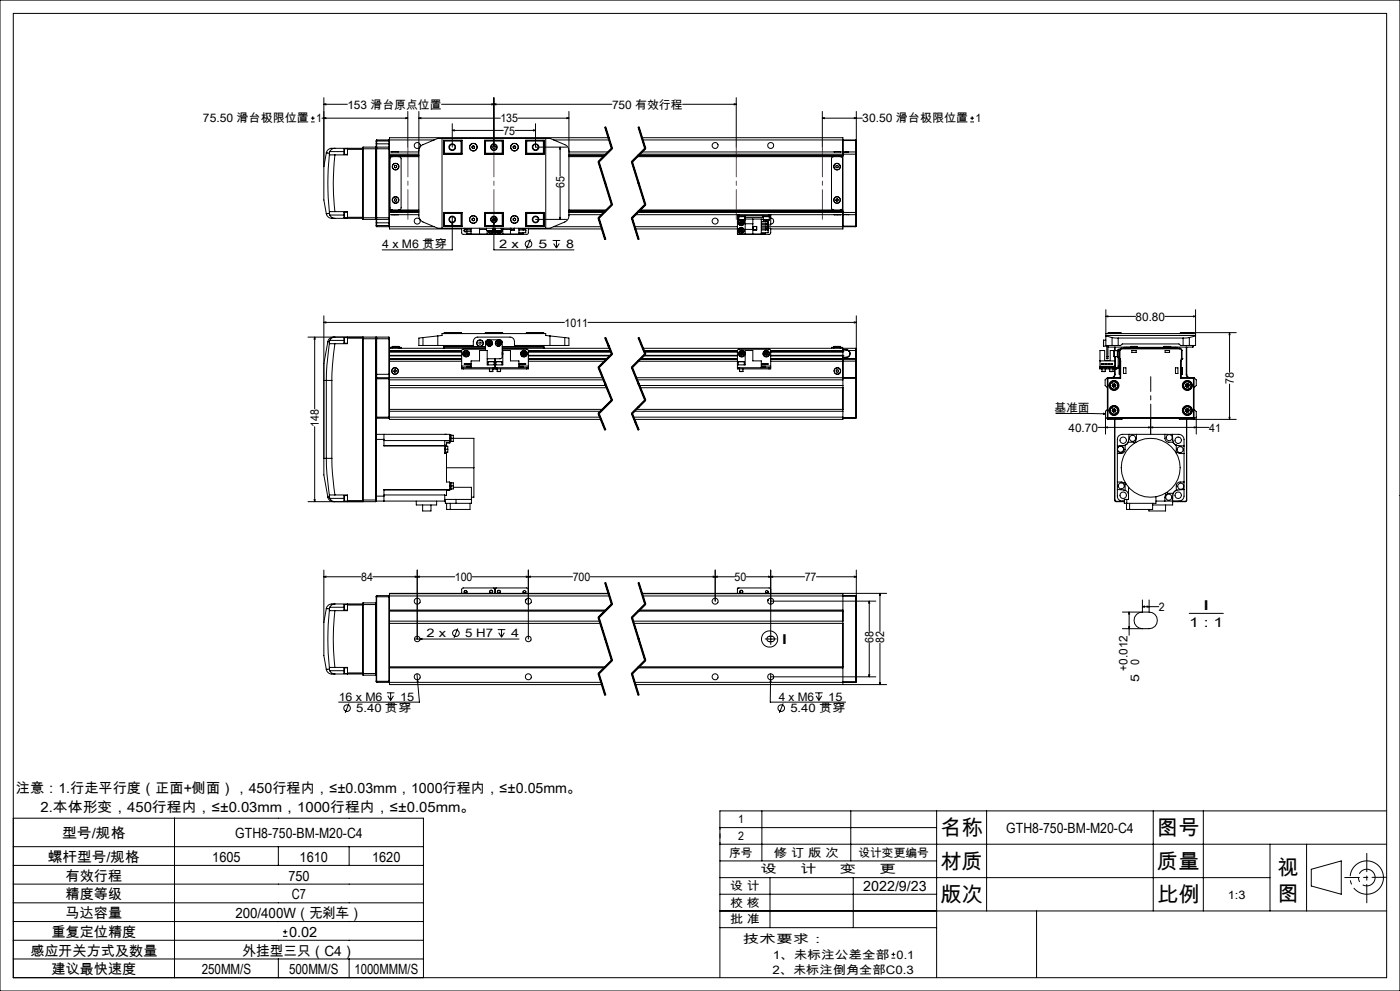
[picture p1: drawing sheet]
<svg xmlns="http://www.w3.org/2000/svg" width="420mm" height="297mm" viewBox="0 0 420 297" stroke-linecap="round" stroke-linejoin="round" font-family="sans-serif">
<g fill="none" stroke="#000" stroke-width=".3">
<path d="M0 0h420v297h-420zM4 4h412v289h-412zM93.3 36.5h1.1M93.3 35.4h1.1M93.8 34.9v1.1M96.6 35.4h25.7M97.2 35.4l.6-.1v.3zM97.2 31.3l.6-.2v.3zM97.2 29.3v20.6M97.2 31.3h7M121.7 35.3l.6 .1-.6 .2zM122.3 33.4v10.7"/>
<path d="M125.7 35.4l.6-.1v.3zM125.7 33.4v31.6l.3 .8 .9 .7 4.4 1.9h33.7l5.1-2.3 .4-.7 .2-.7v-31.3M125.7 35.4h24.4M132.5 31.3h51.1M135.7 39.1l.6-.2v.3zM135.7 37.1v7M135.7 39.1h15.3M147.6 31.1l.6 .2-.6 .1zM148.2 31.3l.6-.2v.3zM148.2 29.3v14.8M154.5 39.1h6.2M155.4 35.4h15.3"/>
<path d="M160.1 38.9l.6 .2-.6 .1zM160.7 37.1v7h9.3M170.1 35.3l.6 .1-.6 .2zM181.4 38.1l2 6.5M181.6 38.1l2 6.4-4 4 4 12.8-4 4 2 6.5M181.7 38l1 3.2M191.4 38.1l2 6.5M191.6 38.1l2 6.4-4 4 4 12.8-4 4 2 6.5M191.7 38l2 6.4M204.8 31.3h16.1M220.3 31.1l.6 .2-.6 .1zM220.9 29.3v14.8"/>
<path d="M246.7 35.4l.6-.1v.3zM246.7 35.4h12M246.7 33.4v10.7M256.3 35.3l.6 .1-.6 .2zM256.9 33.4v12.3M291.1 36.5h1.1M291.1 35.4h1.1M291.6 34.9v1.1M97.2 49.9v10l.7 4.2M97.9 45.8h.1M97.9 45.8l.9 .1M97.9 45.8l-.7 4.1"/>
<path d="M98.8 46.4a80.7 80.7 0 0 0 0 17.1M98.8 46.4h1.7M98.8 45.9v.5M98.9 45.4l-.1 .5M98.9 45.4h4.3M100.5 44.4h-.3a1.84 1.84 0 0 0-2.3 1.4M100.5 46.4a73.4 73.4 0 0 0 0 17M100.5 44.4a1.66 1.66 0 0 0-1.6 1M100.5 44.4h8.3M103.2 45.4l.1 .9M103.3 44.6l-.1 .8M103.3 44.6v1.7"/>
<path d="M103.3 44.6h.9M103.3 46.3h.9M104.2 44.4v.4M104.2 44.8v1.6h-3.7M104.2 44.8h4.6M108.8 44.8v20.3M108.8 44.6h8M108.9 44.1l-.1 .7M108.9 44.1v21.7M108.9 44.1h3.8M112.7 44.1v21.7M112.7 44.1l.2 .1"/>
<path d="M112.9 44.2v21.5M112.9 43.1v1.1M112.9 42.3h3.9M112.9 43.1h3.9M113 44.1v21.7M113 41.9v2.2M113 44.1h3.7M113 41.9l-.1 1.2M113 41.9h3.7M113 44.1l-.1 .2M116.7 44.1v21.7M116.7 41.9v2.2"/>
<path d="M116.7 44.1l.1 .2M116.7 41.9l.1 .2M116.8 44.3v.3M116.8 44.6v20.7M116.8 47h8.9M116.8 46.6h8.9M116.8 45.5h8.9M116.8 41.9h13.4M116.8 46.2h8.9M117.5 45.5h.1M117.5 45.5h2M117.7 47l-.5 .1-.2 .4v14.9l.2 .4 .5 .1"/>
<path d="M118.4 49.7l.3-.1 .3 .2v.4l-.4 .1-.3-.2zM118.4 59.7l.3-.2 .3 .3v.4l-.4 .1-.3-.3zM119.5 45.5h.1M119.7 47l.5 .1 .1 .4v14.9l-.1 .4-.5 .1M125.7 45.2l.3-1.1 .5-.6 4.8-2h33.7l4.8 2 .7 .9 .2 .8M132.6 41.5v26.9M133.1 45.5h.1M133.1 42h5.5v4.2h-5.5zM133.2 42.3v3.9M133.2 42.3h5.1M133.3 42.1v4M133.3 42.1h5.3"/>
<path d="M133.3 42.1l-.1 .2M133.3 46.1h5.3M138.3 42.3l.2-.2v4l-.2-.2M138.3 45.9h-5.1l.1 .2M138.3 42.3v3.6M141.7 44.3l.3 .2M141.7 43.9v.4M142 43.7l.3 .2M142 43.7l-.3 .2M142.3 44.3l-.3 .2M142.3 43.9v.4M145.4 42h5.6v4.2h-5.6z"/>
<path d="M145.4 42.1h5.6M145.4 46.1h5.6M145.7 42.3v3.6M145.7 42.3l-.2-.2v4l.2-.2M145.7 42.3h5M145.7 45.9h5M150.7 42.3l.1-.2v4l-.1-.2M150.7 42.3v3.6M154 44.3l.3 .2M154 43.9v.4M154.3 43.7l.4 .2M154.3 43.7l-.3 .2"/>
<path d="M154.7 44.3l-.4 .2M154.7 43.9v.4M157.7 42h5.6v4.2h-5.6zM157.7 42.1h5.3M157.7 46.1h5.3M158 42.3v3.6M158 42.3l-.2-.2v4l.2-.2M158 42.3h5.2M158 45.9h5.2l-.2 .2M163 42.1v4M163 42.1l.2 .2M163.2 42.3v3.9"/>
<path d="M163.2 45.5h.1M163.7 41.5v26.9M166.1 41.9h16.6M168 44.1l.2 .6h-.3zM168 44.1v8.7M168 56.3v9.5M170.7 47h10.5M170.7 46.6h10.7M170.7 45.5h11.8M170.7 46.2h11.2M170.7 46.6h10.8M179.4 48.6l4 12.8"/>
<path d="M179.7 48.4l4 12.9M182.6 41.3h-65.8v3M182.7 41.2l1 3.2zM183.4 44.4l-4 4M183.7 44.6l-4 4M189.4 48.6l4 12.8M189.7 48.4l4 12.9M191.1 47h61.8M191.5 46.6h61.4M191.9 46.2h64.8M192.5 41.3h60.4v4.9M192.5 45.5h61.4"/>
<path d="M192.8 41.9h63.9M193.4 44.4l-4 4M193.7 44.6l-4 4M250.1 47l-.5 .1-.2 .4v14.9l.2 .4 .5 .1M250.2 45.5h2M250.8 49.7l.3-.1 .4 .2-.1 .4-.3 .1-.3-.2zM250.9 59.7l.3-.1 .3 .3-.1 .4h-.4l-.3-.3zM252.1 47l.5 .1 .2 .4v14.9l-.2 .4-.5 .1M252.9 46.2v17.5M252.9 42.1h3.8M253.9 45.6h-1v.6M253.9 45.5h.7"/>
<path d="M253.9 45.5v.1M254.6 45.5l-.7 .1M254.6 45.5h2.1M256.7 46.2h.2M256.7 45.5v.7M256.7 45.5l.2 .2M256.7 41.9l.2 .2h-.2M256.7 41.9v.2M256.7 42.1v3.4M256.7 46.2v17.5M256.9 45.7v.5M256.9 46.2v17.5"/>
<path d="M97.9 64.1a2.16 2.16 0 0 0 2.6 1.3M97.9 64.1h.1M98.8 63.5v.5M98.8 64l.1 .4M98.8 64l-.9 .1M98.9 64.4l.1 .1a1.71 1.71 0 0 0 1.5 .9M98.9 64.4h4.3M100.5 63.4l-1.7 .1M100.5 63.4h3.7v1.7M100.5 65.4h8.3M103.2 64.4l.1 .9M103.3 63.6l-.1 .8"/>
<path d="M103.3 63.6v1.7M103.3 63.6h.9M103.3 65.3h.9M104.2 65.1v.3M104.2 65.1h4.6M108.8 65.1v.3M108.8 65.4l.1 .4M108.8 65.3h8M108.9 65.8h3.8M112.9 65.7v1.1M112.9 66.8l.1 1.1M112.9 65.7l-.2 .1"/>
<path d="M112.9 67.5h3.9M112.9 65.6l.1 .2M112.9 66.8h3.9M113 65.8v2.1M113 65.8h3.7M113 67.9h3.7M116.7 65.8v2.1M116.8 65.3v.3M116.8 65.6v3h21.7M116.8 62.9h8.9M116.8 63.2h8.9M116.8 64.3h8.9"/>
<path d="M116.8 67.9h13.4M116.8 63.7h8.9M116.8 63.3h8.9M116.8 65.6l-.1 .2M116.8 67.8l-.1 .1M117.5 64.3h.1M117.5 64.4h2M119.5 64.4h.1M133.1 64.3h.1M133.1 63.7h5.5v4.2h-5.5zM133.2 63.7v3.9M133.2 67.6h5.1"/>
<path d="M133.2 67.6l.1 .2M133.3 63.8v4M133.3 67.8h5.3M133.3 63.8l-.1 .1h5.1M133.3 63.8h5.3M135.7 66.6l.1 .6h-.3zM135.7 64.9v10h-21M138.3 63.9l.2-.1v4l-.2-.2M138.3 63.9v3.7M138.5 68.4v1.4l.4 .4h19.2l.4-.4v-1.4M139.3 68.9a.41 .41 0 0 1 .4-.3 .41 .41 0 0 1 .4 .3M139.3 68.4v.2h2"/>
<path d="M139.3 68.9v.5h2M139.3 68.9h2M139.3 69v.2M139.5 69.4h.4M140.1 68.6v.3M140.1 69.4v.7h1.2M141.3 68.4v1.8M141.7 66l.3 .1M141.7 65.6v.4M142 65.4l.3 .2M142 65.4l-.3 .2M142.3 66l-.3 .1"/>
<path d="M142.3 65.6v.4M143.9 68.4v1.8M143.9 68.8h2M145.4 63.7h5.6v4.2h-5.6zM145.4 67.8h5.6M145.4 63.8h5.6M145.7 63.9v3.7M145.7 67.8v.1M145.7 63.9l-.2-.1v4l.2-.2M145.7 63.9h5M145.7 67.6h5M145.9 69.1h.1"/>
<path d="M145.9 69.1h1.8M145.9 68.4v.7M146.2 69.1v1.1M146.3 67.8v.1M146.9 69.1l.1 .3M147 69.4l.5 .2M147.3 69.1l-.3 .3M147.4 69.1l.1 .5M147.5 69.1l.3 .1M147.7 69.1h-1.7M147.7 68.4v.7M147.7 68.9l.1 .3"/>
<path d="M147.8 65.9h.2zM147.8 69.2l-.3 .4M147.9 68.4a.88 .88 0 0 1-.2 1.5 .88 .88 0 0 1-1.3-.8 .9 .9 0 0 0 1.3 .8 .9 .9 0 0 0 .3-1.5M148 66.1l-.2-.1 .2 .2M148.1 65.9h-.1M148.1 65.6h.5M148.1 65.4v.5M148.2 66.6l.1 .6h-.3zM148.2 64.9v10h24M148.2 70.2h-.2M148.5 65.5v.5M148.5 68.4v1.8"/>
<path d="M148.6 69.1h1.8M148.6 68.4v.7M148.8 70.2h.2M148.8 69.1l.1 .5M149.2 69.1l.1 .3M149.3 69.4l.4 .2M149.6 69.1l-.3 .3M149.7 69.1v.5M149.8 69.1l.3 .2M150 67.8v.1M150.1 69.1v.2M150.1 69.3l-.4 .3"/>
<path d="M150.4 69.1h.1M150.4 68.5a.9 .9 0 0 1-.2 1.3 .9 .9 0 0 1-1.3-.2M150.4 68.6a.86 .86 0 0 1-.2 1.2 .86 .86 0 0 1-1.2-.2M150.4 68.4v.7M150.7 63.9l.1-.1v4.1M150.7 63.9v3.7M150.7 67.8v.1M150.7 67.6l.1 .2M150.8 68.4v1.8M150.8 68.8h2.3M153.1 68.4v1.8M153.2 68.4v.5h1.1v-.5"/>
<path d="M153.3 68.4v.5M154 66l.3 .1M154 65.6v.4M154.3 65.4l.4 .2M154.3 65.4l-.3 .2M154.7 66l-.4 .1M154.7 65.6v.4M155.7 68.4v1.8M155.7 68.9h2M157 68.6v.3a.41 .41 0 0 1 .3-.3 .41 .41 0 0 1 .4 .3M157 69.7v.4h-1.3M157.7 69v.2"/>
<path d="M157.7 63.7h5.6v4.2h-5.6zM157.7 68.4v.2h-2M157.7 68.9v.8h-2M157.7 67.8h5.3M157.7 63.8h5.3M158 63.9v3.7M158 63.9l-.2-.1v4l.2-.2M158 67.6h5.2M158.5 68.6h22.1M159.1 71.7l-1.1 2.8M160.7 65.8h9.3M163 63.8v4"/>
<path d="M163 63.8l.2 .1h-5.2M163.2 63.7v3.9M163.2 64.3h.1M163.2 67.6l-.2 .2M165.8 72.1h2.3M166.1 73l.8 1.3M166.1 67.9h14.3M166.9 72.1v2.2M167.8 73l-.9 1.3M167.9 65.2h.3l-.2 .6zM170.7 62.9h11.3M170.7 63.2h11"/>
<path d="M170.7 64.3h9.9M170.7 63.7h10.6M170.7 63.3h10.9M179.4 65.4l2 6.4M179.7 65.3l2 6.4M183.4 61.2l-4 4M183.7 61.5l-4 4M189.4 65.4l2 6.4M189.7 65.3l2 6.4M190.4 67.9h30.8M190.6 64.3h30.6M190.6 68.6h30.6"/>
<path d="M191.2 63.7h65.5M191.6 63.3h61.3M191.7 63.2h61.2M192 62.9h60.9M193.4 61.2l-4 4M193.7 61.5l-4 4M221.2 64.7h.5M221.2 64.3h.5M221.2 64.7v.5M221.2 65.2v5h9.6l.4-.4v-1.4h-.8M221.2 64.3v.4M221.2 65.6h.5"/>
<path d="M221.2 65.2h.5M221.5 70.2h.2M221.5 64.7v.2h2.1v-.2M221.7 65.9h1.7M221.7 64.9v1M221.7 64.3v.4M221.7 64.3h9M221.7 64.7h9M221.9 66.8l.2 .4M221.9 68.9l.1 .5M221.9 68.9l.5 .2M222 65.9l-.5 .9"/>
<path d="M222 69.4l.4 .2M222.1 66.3l-.2 .5M222.1 66.3l.3 .4M222.1 67.2h.5M222.4 68.6l-.5 .3M222.4 68.6l.4 .2M222.4 68.6v1M222.4 66.7l-.5 .1M222.4 66.7l-.3 .5M222.4 66.7l.2 .5M222.4 69.1l-.4 .3M222.4 69.1l.4 .2"/>
<path d="M222.6 66.3h-.5M222.6 66.3l.3 .4M222.6 66.3l-.2 .4M222.7 65.9a.87 .87 0 0 1 .2 1.5 .87 .87 0 0 1-1.4-.6M222.8 65.9a.9 .9 0 0 1 .1 1.6 .9 .9 0 0 1-1.4-.7M222.8 68.8v.5M222.8 68.8l-.4 .3M222.8 69.3l-.4 .3M222.9 66.7l-.3 .5M222.9 66.7h-.5M223.4 65.9h.1M223.4 65.6h5v4.6"/>
<path d="M223.4 64.9v1M223.4 65.2h5.6M223.6 65.6v4.6M223.6 67.1h2.2M223.6 68.8h2.2M225.8 65.6v4.6M226 67.9h1v1h-1zM227 67.9v1M228.4 66.4h2v.5M228.4 67.2h2v.5h-2M228.4 68.1h2v.5h-2M228.4 68.9h2"/>
<path d="M228.4 66.9h2M228.4 65.7h.6M228.9 64.7v.2h2v-.2M229 65.9h1.8M229 64.9v1M229.7 68.6v.3a.41 .41 0 0 1 .3-.3 .41 .41 0 0 1 .4 .3M229.7 65.9v.5M229.7 67.7v.4M229.7 69.7v.4h-1.3M229.7 67.9h27M229.8 66.4h.5M230.4 66.9l-.4 .3-.3-.3v.3"/>
<path d="M230.4 66.6v.2M230.4 69v.2M230.4 68.9v.8h-2M230.4 66.7l.1 .1M230.7 64.7h.5M230.7 64.3h.5M230.7 64.3v.4M230.8 65.9h.1M230.8 64.9v1M230.8 65.2h.4M231.2 65.4a.9 .9 0 0 1 .9 .9 .9 .9 0 0 1-.9 .9M231.2 64.7v.5"/>
<path d="M231.2 64.3v.4M231.2 65.2v2.2h-.8M231.2 64.3h22.7M250.2 64.3h2M252.9 63.7v4.9h-21.7M252.9 63.7v.6h1M252.9 67.8h3.8M253.9 64.3h.7M253.9 64.3h.1M254.6 64.3h2.1M256.7 63.7h.2M256.7 63.7v.6"/>
<path d="M256.7 67.8h.2M256.7 67.8v.1M256.7 64.3v3.5M256.9 63.7v.5M256.9 64.2l-.2 .1M256.9 67.8l-.2 .1M256.9 64.2v3.6M97.2 96.6l.6-.1v.3zM97.2 94.6v42.8M97.2 96.6h72.1M133.2 99.9h5.3M133.2 99.9v.1"/>
<path d="M133.3 99.7h5l.2 .2M133.3 99.7v.3M133.3 99.7l-.1 .2M138.5 99.9v.1M145.5 99.9l.2-.2h5l.1 .2M145.5 99.9h5.3M145.5 99.9v.1M150.8 99.9v.1M157.8 99.9h5.4M157.8 99.9v.1M163 99.7h-5l-.2 .2M163 99.7v.3"/>
<path d="M163 99.7l.2 .2M163.2 99.9v.1M176.4 96.6h80.5M256.3 96.5l.6 .1-.6 .2zM256.9 94.6v12.9M331.8 100h26.9M331.8 94.8l.6-.1v.3zM331.8 92.8v10.7h1.8M331.8 94.8h8.9M332.4 99.9h4M332.4 99.9v.1M332.5 99.7h3.7"/>
<path d="M332.5 99.7v.3M332.5 99.7l-.1 .2M336.2 99.7v.3M336.2 99.7l.2 .2M336.4 99.9v.1M349.5 94.8h9.2M354 99.9h4M354 99.9v.1M354.2 99.7v.3M354.2 99.7l-.2 .2M358 99.9l-.1-.2v.3M358 99.9v.1"/>
<path d="M358.1 94.7l.6 .1-.6 .2zM358.7 92.8v10.7h-1.9M368.9 99.7l.1 .6h-.3zM368.9 99.7v11.9M370.9 99.7h-16.7M92.4 101h20.3M94.4 101v21.6M94.4 101l.1 .6h-.3zM97.9 114h1.7M97.9 114v23.4M98.4 102.4l-1.2 6.6v5h.7M98.4 102.4h.4"/>
<path d="M98.8 102.9l-.7 6.6-.2 4.5M98.8 102.9l1.7 .1M98.8 102.4v.5M99 102l.4-.6 1.1-.4h-.2a1.72 1.72 0 0 0-1.9 1.4M99 102l-.2 .4M99 102h4.2M99.6 114v23.4M100.5 103l-.8 6.6-.1 4.4M103.3 101.2v1.7M103.3 101.2h.9M103.3 102.9h.9M104.2 101v.3"/>
<path d="M104.2 101.3v1.7h-3.7M104.2 101.3h4.6M108.8 101v.1M108.8 101.1v49.1M108.8 101.1v.4M108.8 101.5h8M108.8 101.5v48.4M112.7 101v49.4M112.7 101l.2 .1M112.9 101.1v12.2M112.9 113.3v36.6M112.9 113.6h3.9"/>
<path d="M112.9 112.2h3.9M113 101v12.2M113 101h3.7M113 113.2h3.7M113 113.2v12.1M113 113.2l-.1 .1M113 101l-.1 .2M116.7 101v12.2M116.7 101l.1 .5M116.7 113.2v12.1M116.7 113.2l.1 .1M116.8 112.2v1"/>
<path d="M116.8 113.2v12.5h63.5M116.8 113.2h64M116.8 113.8h64.3M116.8 115.5h65M116.8 116.2h65.2M116.8 104.4h28.9M116.8 105.4h21.7M116.8 106.6h21.7M116.8 105.5h21.7M116.8 106.5h21.7M116.8 105.1h21.7M116.8 107.5h21.7"/>
<path d="M116.8 107.7h21.7M116.8 105.3h21.7M116.8 108.3h21.7M116.8 101.5v10.7M117.7 103.9h2M117.7 103.9v.5M117.7 104.1h1.9M118.3 110.9l.3-.1 .3 .3-.1 .4h-.4l-.3-.2zM119.7 104.1h.6v.3M119.7 104.1h-2.7v.3M119.7 103.9v.5M126.9 103.5h15.1v-1.1a1.33 1.33 0 0 1 1.3-1.4h9.7a1.33 1.33 0 0 1 1.3 1.4v1.1h15.1"/>
<path d="M126.9 101.2l-1.2 .1v2.2h1.2M126.9 101.2l5.7-.7v-.5h31.1v.5l5.7 .7M126.9 101.2v2.3M131.3 100.7v2.8M133.2 103.5v.9M133.3 103.9l-.1 .1h12.5M133.3 103.5v.4M133.3 103.9h12.4M138.5 110.2v.4h.5M138.5 110.2h.5M138.5 109.7v.5M138.5 109.7h2.8"/>
<path d="M139 110.2h9M139 110.6h9M139 110.2v.4M139.3 106.1l.4 .4M139.5 105.6l-.2 .5M139.5 105.6l.3 .4M139.8 106l-.5 .1M139.8 106l-.1 .5M139.8 106l.4 .4M140 105.5l-.5 .1M140 105.5l.3 .4M140 105.5l-.2 .5"/>
<path d="M140.2 106.4l-.5 .1M140.3 105.9l-.1 .5M140.3 105.9l-.5 .1M141.3 110.2v-2h2.6v-3.1h2.3v4.3h4.6v-4.3h2.3v3.1h2.6v2M141.3 109.8h-1.2v.2h1.2M141.3 109h-2l2 .1M145.7 104.7h-7l-.2 .4v4.6M145.7 105.1v-2.6l.4-.6 3.9-.1 .6 .5v4.9l-.5 .3h-3.9M146.3 102.9h.5M146.3 102.9l.3 .4M146.5 108.4h.1M146.4 108.4h1.8"/>
<path d="M146.4 108.4v1M146.5 108.4h1.7M146.6 102.4l-.3 .5M146.6 102.4l.2 .5M146.6 103.3h.5M146.8 111.3h1M146.8 110.6v.7M146.8 102.9l.3 .4M146.8 102.9l-.2 .4M147.1 102.4l.2 .4M147.1 102.4h-.5M147.1 102.4l-.3 .5"/>
<path d="M147.3 102.8l-.2 .5M147.3 102.8l-.5 .1M147.8 110.6v.7M148 110.2h1M148 110.6h.5M148 110.2v.4M148.2 108.4h.1M148.2 108.4v1M148.5 110.6h.5M148.5 107.5v3.1M148.8 108.4h.1M148.8 108.4v1"/>
<path d="M148.8 108.4h.2M148.9 108.4h1.7M149 108.4h1.6M149 110.2h9M149 110.6h9M149 102.9h.5M149 110.2v.4M149 102.9l.3 .4M149.2 111.3h1M149.2 110.6v.7M149.2 102.4l-.2 .5M149.2 102.4l.6 .9"/>
<path d="M149.3 103.3h.5M149.5 102.9l-.2 .4M149.7 102.4l.3 .4M149.7 102.4h-.5M149.7 102.4l-.2 .5M150 102.8l-.2 .5M150 102.8l-.5 .1M150.2 110.6v.7M150.6 108.4v1M150.7 105.4l.1 .5-.1 .6M150.7 104.7h7.6l.2 .4v4.6M150.7 105.7v.6"/>
<path d="M150.7 105.8v.4M150.7 104.4h32.1M150.7 103.9h12.3M155.7 109.8h1.3v.2h-1.3M155.7 109h2l-2 .1M155.7 109.7h2.8M156.7 105.8l.1 .5M156.7 105.8l.5 .2M156.8 106.3l.4 .2M157.1 105.5l-.4 .3M157.1 105.5l.5 .2M157.1 105.5l.1 .5"/>
<path d="M157.2 106l-.4 .3M157.2 106v.5M157.2 106l.4 .2M157.6 105.7v.5M157.6 105.7l-.4 .3M157.6 106.2l-.4 .3M158 110.2h.5M158 110.2v.4M158.5 110.2v.4h-.5M158.5 109.7v.5M158.5 105.4h24.8M158.5 106.6h24.6"/>
<path d="M158.5 105.5h24.8M158.5 106.5h24.7M158.5 105.1h24.6M158.5 107.5h23.7M158.5 107.7h23.5M158.5 105.3h24.7M158.5 108.3h22.9M163 103.9l.2 .1h-12.5M163 103.5v.4M163.2 103.5v.9M165 100.7v2.8M169.4 101.2l1.3 .1v2.2h-1.3"/>
<path d="M169.4 101.2v2.3M179.4 110.2l4 9.8M179.7 110l4 9.9M181.4 101.3l2 4.9M181.6 101.2l2 4.9-4 4 4 9.8-4 4 2 4.9M181.7 101.1l1 2.5M182.7 103.6l1 2.4zM183.4 106l-4 4M183.4 119.8l-4 4M183.7 106.2l-4 4M189.4 110.2l4 9.8M189.7 110l4 9.9"/>
<path d="M190.8 113.2h65.9M191.1 113.8h61.8M191.4 101.3l2 4.9M191.4 108.3h29.8M191.6 101.2l2 4.9-4 4 4 9.8-4 4 2 4.9M191.7 101.1l2 4.9M191.8 115.5h61.1M192 107.7h29.2M192 116.2h60.9M192.2 107.5h29M192.9 104.4h63.8M193 106.6h28.2"/>
<path d="M193.1 106.6h28.1M193.1 105.1h28.1M193.2 106.5h28M193.3 105.4h27.9M193.3 105.3h27.9M193.3 105.5h27.9M193.4 106l-4 4M193.4 119.8l-4 4M193.7 106.2l-4 4M221.2 110.2h.5M221.2 109.4h2.4v-4.3h2.2v3.1h2.6v2M221.5 108.4h.1"/>
<path d="M221.5 108.4v1M221.5 108.4h.2M221.6 108.4h1.7M221.7 108.4h1.5M221.7 110.2v.4M221.7 110.2h9M221.7 110.6h9M221.9 111.3h1M221.9 110.6v.7M222.1 106.2l.4 .3M222.1 105.7v.5M222.1 105.7l.4 .3"/>
<path d="M222.5 106l-.4 .2M222.5 106v.5M222.5 106l.5 .3M222.6 105.5l-.5 .2M222.6 105.5l.4 .3M222.6 105.5l-.1 .5M222.9 110.6v.7M223 106.3l-.5 .2M223 105.8v.5M223 105.8l-.5 .2M223.2 108.4h.1M223.3 108.4v1"/>
<path d="M228.4 109.8h1.3v.2h-1.3M228.4 109h2l-2 .1M228.4 109.7h2.8M229.4 105.8v.5M229.4 105.8l.5 .2M229.4 106.3l.5 .2M229.8 105.5l-.4 .3M229.8 105.5l.5 .2M229.8 105.5l.1 .5M229.9 106l-.5 .3M229.9 106v.5M229.9 106l.4 .2"/>
<path d="M230.3 105.7v.5M230.3 105.7l-.4 .3M230.3 106.2l-.4 .3M230.7 110.2h.5M230.7 110.2v.4M231.2 105.3l21.7 .1M231.2 109.7v-4.6l-.2-.4h-9.4l-.4 .4v5.5h.5M231.2 110.2v.4h-.5M231.2 109.7v.5M231.2 105.4h21.7M231.2 106.6h21.7M231.2 105.5h21.7"/>
<path d="M231.2 106.5h21.7M231.2 105.1h21.7M231.2 107.5h25.5M250.1 103.9h2M250.1 104.1h-.7v.3M250.1 103.9v.5M250.1 104.1h2M250.2 104.1h1.9M251 110.8l.4 .1 .2 .3-.2 .3h-.4l-.2-.3zM252.1 104.1h.7v.3M252.1 103.9v.5M252.9 106.6h-21.7"/>
<path d="M252.9 105.1v2.6M252.9 107.7v.6h-21.7M252.9 105.4h.1M252.9 106.6h.1M252.9 107.7v.5M252.9 108.2v17.5h-62.6M252.9 113.3h3.8M252.9 107.2h1M252.9 107.1h1M252.9 108.2h3.8M252.9 104.9h1M253.9 104.8h-1v-.4v.7"/>
<path d="M253.9 104.9l.6 .2M253.9 104.8l.7 .3M253.9 104.8v.1M253.9 107.1v.1M254.5 105.1a1.07 1.07 0 0 1 .4 1.2 1.07 1.07 0 0 1-1 .8M254.6 105.1a1.19 1.19 0 0 1 .4 1.3 1.19 1.19 0 0 1-1.1 .8M254.6 105.1h2.1M254.6 105.1h-.1M256.7 113.2v.1M256.7 113.2l.2 .1h-.2M256.7 104.4v.7M256.7 104.4l.2 .2v.5h-.2"/>
<path d="M256.7 107.5h.2M256.7 107.5v.2M256.7 108.2h.2M256.7 107.7v.5M256.7 105.1v2.4M256.7 108.2v5M256.7 113.3v11.9M256.7 107.7h-25.5M256.9 107.6l-.2 .1M256.9 107.5v.1M256.9 107.6v.6M256.9 108.2v17"/>
<path d="M330 108.2h4.5M330.1 109.8h4.3v.2h-4.3zM330.4 109l.8 .1zM330.4 110.2h-.5v.4h.5M330.4 110.2h4.6M330.4 110.6h1.4M330.4 110.2v.4M330.6 111.3h1M330.6 110.6v.7M331 103.7h.1M331 103.6v.1M331.1 101.9l-.1 1.7"/>
<path d="M331.1 101.9v1.7M331.1 103.7h.9M331.1 101.9h.7M331.1 103.6v.1M331.6 109l.5 .1zM331.6 110.6v.7M331.8 110.6h.9M331.8 110.2v.4M331.8 100.5h26.9M331.8 100.7l1.8 .5M332 106.9v.6h.4v-.6M332 106.9h.4"/>
<path d="M332 103.5v3.4M332.2 113.3h.2M332.2 113.3v11.9M332.4 113.3h3.8M332.4 103.5v3.4M332.4 113.3v11.9M332.4 103.9l.1 .1M332.4 109l.5 .1zM332.5 104h6.7M332.5 103.5v.5M332.7 110.6h2.3M332.7 110.2v.4"/>
<path d="M332.9 111.3h1M332.9 110.6v.7M333.3 109l.5 .1zM333.6 101.2l1.9 .1M333.6 103.5h1.9M333.6 101.2v2.3M333.7 115.6l.3 .5M333.8 115.1l-.1 .5M333.8 115.1l.4 .4M333.9 110.6v.7M334.2 105.1v1.8zM334.2 106.9h.1"/>
<path d="M334.2 106.9h1M334.2 115.5l.4 .5M334.2 115.5l-.5 .1M334.2 115.5l-.2 .6M334.4 112.2a1.02 1.02 0 0 1-1 1M334.4 112.2h.1M334.4 104v1.1M334.4 110.6v1.6M334.4 115l-.6 .1M334.4 115l.4 .4M334.4 115l-.2 .5M334.5 105.1h.1"/>
<path d="M334.5 106.9v3.3M334.5 112.2l-.5 1M334.5 104v1.1M334.5 110.6v1.6M334.6 116l-.6 .1M334.8 115.4l-.2 .6M334.8 115.4l-.6 .1M335 110.2v.4M335.2 105.1h-2.1v3h-1.7v-3h-1.4v5.1M335.5 105h-.3v2h.3M335.5 109.7l-.5 .5M335.5 109.7h.3"/>
<path d="M335.5 101.3h19.4M335.5 103.5h.7l.5-.4h17l.5 .4h.7M335.5 105.2h.3M335.5 101.3v2.2M335.5 105.2v4.5M335.8 110.2v2M335.8 110.2h.1M335.8 107.5l.1 .2M335.8 107.5h.1M335.8 109.7a.84 .84 0 0 1-.8 .9M335.8 105.1v-.4h-.3v.5M335.8 107.5h.2"/>
<path d="M335.8 105.1h.2M335.8 110.2h.2M335.8 112.2h.2M335.8 105.1v4.6M335.9 107.7l.1 .6M335.9 107.7l.1 .5M336 110.2h.1M336 107.5v.1M336 107.6l.2 .6M336 107.6l-.1 .1M336 110.2v2M336 105.1v2.4"/>
<path d="M336 112.1v.1M336 108.2h.2M336 113.2l.2 .1M336 113.2h-3.8l-.7 .6v1.7l.7 .7M336 108.2v5M336.2 108.2v5.1M336.5 104.4v.2M336.5 104.6l-.5 .5M336.5 104.4l-.5 .2-.2 .5M336.5 104.4h17.4M336.5 104.6h17.4M337 110.2h.8v1.7h-.8z"/>
<path d="M337.9 104.1h-.7v.3M337.9 104.1h14.6M337.9 104.1v.3M339.2 103.9h2M339.2 104l.1 .1M339.2 104h2M339.2 103.9v.2M339.5 105.1h1.4v.5h-1.4zM341.2 104v.1M341.2 103.9v.1M349.2 104v.1M349.2 103.9h2"/>
<path d="M349.2 104h2M349.2 103.9v.1M349.5 105.1h1.4v.5h-1.4zM351.2 104v.1M351.2 104h6.7M351.2 103.9v.2M352.5 104.1h.7v.3M352.5 104.1v.3M352.6 110.2h.8v1.7h-.8zM353.9 104.6l.5 .5M353.9 104.4v.2M353.9 104.4l.6 .3 .1 .4"/>
<path d="M354.2 108.2h.2M354.2 113.3h3.8M354.2 108.2v5.1M354.4 112.1v.1M354.4 113.2l-.2 .1M354.4 113.2h3.8l.7 .6v1.7l-.7 .7M354.4 108.2v5M354.4 107.6l.1 .1M354.4 107.6l-.2 .6M354.4 110.2h.1M354.4 107.5v.1M354.4 107.5h.2"/>
<path d="M354.4 105.1h.2M354.4 110.2v2M354.4 110.2h.2M354.4 112.2h.2M354.4 105.1v2.4M354.5 107.7l-.1 .6M354.5 107.7l-.1 .5M354.6 110.2v2M354.6 107.5h.1M354.6 107.5l-.1 .2M354.6 105.1v2.4M354.9 103.5h1.9"/>
<path d="M354.9 101.3v2.2M355.6 115.6l.4 .5M355.8 115.1l-.2 .5M355.8 115.1l.8 .9M355.9 112.2l.2 .7 .3 .3M355.9 112.2h.1M355.9 104v8.2M356 112.2a1.09 1.09 0 0 0 1 1M356 104v8.2M356.2 115.5l-.2 .6M356.2 115.5l-.6 .1M356.4 115l.4 .4"/>
<path d="M356.4 115l-.6 .1M356.4 115l-.2 .5M356.6 116l-.6 .1M356.8 115.4l-.2 .6M356.8 115.4l-.6 .1M356.8 101.2l-1.9 .1M356.8 101.2v2.3M357.9 103.5v.5M358 113.3h.2M358 103.5l-.1 .5M358 113.3v11.9M358.2 113.3v11.9"/>
<path d="M358.7 100.7l-1.9 .5M368.9 115.1v10.6M94.4 127.9v22.5M97.2 137.4v4.9l1.2 6.7M97.2 137.4h.7M97.9 137.4h1.7M97.9 137.4l.2 4.5 .7 6.6M99.6 137.4l.1 4.4 .8 6.5M112.9 125h3.9M112.9 130.2h2.3M112.9 131.7h2.3M112.9 125.2l.1 .1"/>
<path d="M113 125.3h3.7M115.2 131.7v2h18.5v1.9h-.3M115.2 130.2v1.5M115.2 130.2h19.7v2.6h-1M115.2 133.5h18.2M115.2 132h19.7M116.8 122.7h64M116.8 123.3h63.5M116.8 125h63.2M116.8 125.2l-.1 .1M133.4 134.7v1.2h.5M133.4 133.5v1.2"/>
<path d="M133.4 132h.1M133.4 132v1.5M133.4 130.2h.3M133.4 134.7h.9M133.4 133.4h.5M133.7 133.7h.6v1M133.7 130.2h.1M133.9 135.5v.4M133.9 133.4v.3M133.9 135.9v8.6h1v2.2M134.3 134.7v.8h-.6M134.9 131.4h7.3v8.8"/>
<path d="M134.9 132.5h-1v.9M134.9 130.3l.4 .1v2h-.4M135.1 130.3v2.1M135.3 130.5h.7v1.8h-.7M179.4 124l2 4.9M179.7 123.9l2 4.9M183.7 120.1l-4 4M189.4 124l2 4.9M189.7 123.9l2 4.9M190 125h62.9M190.3 123.3h62.6M190.8 122.7h62.1"/>
<path d="M193.7 120.1l-4 4M252.9 125.2h3.8M252.9 125.3h3.8M256.7 125.2v.1M256.7 125.2h.2M256.9 125.2l-.2 .1M316.8 123.9l14.8 .1M329.4 128.1h33.3M331 123.9l.6 .1-.6 .2zM331.6 128.1l.6-.2v.3zM331.6 125l.7 .7h4.3l.3-.4M332.2 125.2h.2"/>
<path d="M332.2 125.2l.2 .1M332.2 122.7l-.6 .6v6.8M332.4 125.2v.1M332.4 125.2h25.6M332.4 125.3h25.6M333.7 123.2l.3 .4M333.8 122.6l-.1 .6M333.8 122.6l.4 .4M334.2 123l-.5 .2M334.2 123l-.2 .6M334.2 123l.4 .4M334.4 125.7v24.2"/>
<path d="M334.4 122.5l-.6 .1M334.4 122.5l.4 .4M334.4 122.5l-.2 .5M334.5 125.7v24.2M334.6 123.4l-.6 .2M334.8 122.9l-.2 .5M334.8 122.9l-.6 .1M335.2 134.8v13.9a1.58 1.58 0 0 0 2.1 1.5M338.5 132.5l-1 .9v1.4a1.21 1.21 0 0 1-1.1 1.1h-1.2M338.5 132.5a3.1 3.1 0 0 1-3.1 1.2h-.2M338.5 132.5h1.7l.2 .3M338.7 130.2l-.2 2.3"/>
<path d="M340.9 130.2v1.4l-.3 .6 .2 .3M344.6 127.9l.6 .2-.6 .1zM345.2 128.1l.6-.2v.3zM345.2 125.6v4.5M349.5 130.2v1.2a1.21 1.21 0 0 0 1.1 1.1h1.4M350.6 130.2h-13.9a1.51 1.51 0 0 0-1.5 1.5v2.8M350.9 130.2h2.8a1.57 1.57 0 0 1 1.5 1.5v13.9M351.7 130.2l.3 2.3M352 132.5l.9 .9M352 132.5l.2 .4M352.5 133.2l.4 .2M352.8 135.8l.4-.2 .6 .3h1.4"/>
<path d="M352.9 133.4v1.8l-.3 .2M352.9 133.4l2.3 .3M353.6 125.3l.3 .4h17M355.6 123.2l.4 .4M355.8 122.6l-.2 .6M355.8 122.6l.8 .8M356 125.7v24.2M356.2 123l-.2 .6M356.2 123l-.6 .2M356.4 122.5l.4 .4M356.4 122.5l-.6 .1M356.4 122.5l-.2 .5"/>
<path d="M356.6 123.4l-.6 .2M356.8 122.9l-.2 .5M356.8 122.9l-.6 .1M358 125.2h.2M358 125.2v.1M358.2 125.2l-.2 .1M358.2 122.7l.7 .7v6.7M358.3 127.9l.6 .2-.6 .1zM358.9 125l-.7 .7M368.7 125.1h.3l-.1 .6zM92.4 150.4h20.3M94.2 149.8h.3l-.1 .6z"/>
<path d="M98.4 149a1.8 1.8 0 0 0 2.1 1.4l-1.1-.4-.4-.6M98.8 148.5v.4M98.8 148.9l.2 .5M98.8 148.9l-.4 .1M99 149.4h4.2M100.5 148.3l-1.7 .2M100.5 148.3h3.7v1.7M103.3 148.5v1.7M103.3 148.5h.9M103.3 150.2h.9M104.2 150v.4M104.2 150h4.6"/>
<path d="M108.8 150.2v.2M108.8 149.9v.3M108.8 149.9h4.1M112.9 149.9l-.2 .5M112.9 148.7h2.3M115.2 148.7v1.5M115.2 148.3l18.2 .1M124.9 150.2v1.1h6.1v-1.1M126.8 151.3v1.8h2.5v-1.8M133.4 150.2h.2M133.4 148.4v1.8M133.4 149.7h8"/>
<path d="M133.9 140.2h8.3M134 150.8v1.9h7v-1.9M134.9 146.7l-19.7 .2M134.9 144.6h.4v2h-.4M134.9 147h-1v1.4h-.5M134.9 146.7h-19.7v2M134.9 145.6h1.1M135.1 150.8v1.9M135.1 144.6v2M135.3 144.7h.7v.9M136 145.6v.9h-.7M136 146h5.4v4.8h-7.8v-.6h-20.7"/>
<path d="M136.8 149.7v1.1M142.2 140.2v8.8h-.8M334.4 149.9l.5 .5M334.4 149.9h.1M334.5 149.9l.4 .3M334.9 150.4h2.4M334.9 150.2h2.4M334.9 150.2v.2M335.2 144.5h1.5l.5 .3 .3-.2M335.2 146.7l2.3 .3M337.5 147a1.55 1.55 0 0 1 1.1 1.4M337.8 145l-.3 .2v1.8"/>
<path d="M338 150.8v1.9h7.8v-1.9M338 149.7v1.1M338.6 146v3.7h-1.3v1.1h9.5v-1.9M338.9 150.8v1.9M349.6 147.8l.2 .4-.3 .6v1.4M349.7 151.3v1.8h-5v-.4M350.1 147.6l.1 .2h1.8M351.8 150.4h3.7M351.8 150.2h3.7M351.8 149.1v2.2h-6M352 147.8l-.3 2.4M352.1 147.5l-.1 .4"/>
<path d="M352.9 147l-.9 .8M352.9 147l-.4 .1M355.2 144.5h-1.2a1.14 1.14 0 0 0-1.1 1.1v1.4M355.2 146.7l-2.3 .3M355.2 145.9v2.8a1.51 1.51 0 0 1-1.5 1.5h-6.9M355.5 150.2v.2M356 149.9l-.5 .3M356 149.9h.1M356 149.9l-.5 .5M97.2 172.9l.6-.2v.3zM97.2 170.8v15.7M97.2 172.9h11.1"/>
<path d="M111.9 172.9h24.5M112.9 178.9h3.9M113 178.5l-.1 2.3M113 178.5v26M113 178.5h3.7M116.7 178.5v26M116.7 178.5l.1 .2M116.8 178.6h66M116.8 177.9h65.8M124.6 172.7l.6 .2-.6 .1zM125.2 172.9l.6-.2v.3zM125.2 170.8v20.7"/>
<path d="M139.3 177.3v.2M139.3 177.5h.8M139.5 177h.4M140.1 177.3v.2M147.1 177.8a.5 .5 0 0 1-.2-.7 .5 .5 0 0 1 .8 0 .5 .5 0 0 1-.2 .7M148.2 176.3h.6M148.5 176.3v1.5M149.5 177.8a.5 .5 0 0 1-.2-.7 .5 .5 0 0 1 .8 0 .5 .5 0 0 1-.2 .7M157 177.3v.2M157 177.5h.7M157.7 179.8l-.1 .2M157.7 177.3v.2"/>
<path d="M157.9 172.7l.6 .2-.6 .1zM158.5 176.7l-.4-.5h-9.2l-.4 .5-.4-.5h-9.2l-.4 .4v1.2M158.5 172.9l.6-.2v.3zM158.5 170.8v20.7M171.8 172.9h-30.1M177.1 172.9h43.3M181.4 174.7l2 6.4M181.6 174.6l2 6.5-4 4 4 12.8-4 4 2 6.4M181.7 174.6l1 3.2M182.6 177.8h-65.8v27.4h63.8M182.7 177.8l1 3.2zM191.4 174.7l2 6.4"/>
<path d="M191.6 174.6l2 6.5-4 4 4 12.8-4 4 2 6.4M191.7 174.6l2 6.4M192.6 177.9h60.3M192.8 178.6h60.1M214 172.7l.6 .2-.6 .1zM214.6 170.8v9.4M214.6 172.9l.6-.2v.3zM221.2 176.7l.4-.5h9.2l.4 .5M221.5 176.3h-.3v1.5M222.2 177.8a.5 .5 0 0 1-.2-.7 .5 .5 0 0 1 .8 0 .5 .5 0 0 1-.2 .7M229.7 177.3v.2M229.7 177.5h.7"/>
<path d="M230.4 177.3v.2M230.4 179.7v.1M230.5 179.7l-.2 .3M230.6 172.7l.6 .2-.6 .1zM231.2 172.9l.6-.2v.3zM231.2 170.8v19M241.4 172.9h-17.5M244.9 172.9h12M252.9 177.8v27.4M252.9 178.7h3.8M252.9 178.5h3.8M256.3 172.7l.6 .2-.6 .1z"/>
<path d="M256.7 178.5l.2 .2h-.2M256.7 178.5v.2M256.7 178.7v25.6M256.9 170.8v33.5M264 177.8l.1 .6h-.3zM264 177.8v11.5M266 177.8h-73.5M342.7 179.8v3.6a2.49 2.49 0 0 0-2.5 2.5 2.49 2.49 0 0 0 2.5 2.5M344.7 179.8v3.6M97.2 186.5v10l.7 4.1M97.9 182.4h.1M97.9 182.4l.9 .1"/>
<path d="M97.9 182.4l-.7 4.1M98.8 182.9l1.7 .1M98.8 182.9a80.7 80.7 0 0 0 0 17.2M98.8 182.5v.4M98.9 182l-.1 .5M98.9 182h4.3M100.5 181h-.3a1.92 1.92 0 0 0-2.3 1.4M100.5 183a76.3 76.3 0 0 0 0 17M100.5 181a1.76 1.76 0 0 0-1.6 1M100.5 181h8.3M103.2 182l.1 .8M103.3 181.2l-.1 .8"/>
<path d="M103.3 181.2v1.6M103.3 182.8h.9M103.3 181.2h.9M104.2 181v.3M104.2 181.3v1.7h-3.7M104.2 181.3h4.6M108.8 181.3v20.4M108.8 181.2h4.1M108.9 180.7l-.1 .6M108.9 180.7v21.6M108.9 180.7h3.8M112.7 180.7v21.6"/>
<path d="M112.7 180.7l.2 .1M112.9 180.8v.4M112.9 181.2v20.7M116.8 186.8h.1M116.8 199.8h64.8M116.8 182.8h65M116.8 183.2h64.7M116.8 186.8h63.3M124.4 191.5h31.3M126 191.5l.6-.2v.4zM137.3 188.3l-1.1 2.9M149.3 188.7h2.3"/>
<path d="M149.6 189.6l.9 1.4M150.5 188.7v2.3M151.3 189.6l-.8 1.4M179.4 185.1l4 12.9M179.7 185l4 12.9M179.9 186.2h-63.1M183.4 180.9l-4 4M183.4 197.8l-4 4M183.7 181.2l-4 4M183.7 198l-4 4M189.4 185.1l4 12.9M189.7 185l4 12.9"/>
<path d="M189.9 186.2h63M190.1 186.8h62.8M191.5 183.2h61.4M191.6 199.8h61.3M191.8 182.8h61.1M193.4 180.9l-4 4M193.4 197.8l-4 4M193.7 181.2l-4 4M193.7 198l-4 4M230.3 190.9l.6-.2a1.15 1.15 0 0 1 1.4 .5 .81 .81 0 0 1-.8 1.1 1.14 1.14 0 0 1-1.4-.5zM230.4 191.5h1.7M231.2 190.7v1.6"/>
<path d="M231.2 180.2h31.5M260.8 180.2l.1 .6h-.3zM260.8 180.2v9.1M260.8 192.8v10M264 192.8v12.4M336.7 183.4h8M338.6 187.8h.3l-.2 .6zM338.7 183.4v7M338.7 183.4l.2 .6h-.3zM342.7 181.8l.6-.2v.4zM342.7 181.8h4.9M344.1 181.6l.6 .2-.6 .2z"/>
<path d="M344.7 183.4a2.49 2.49 0 0 1 2.5 2.5 2.49 2.49 0 0 1-2.5 2.5h-8M356.8 183.8h10.2M97.9 200.6a1.99 1.99 0 0 0 2.6 1.4M97.9 200.6h.1M98.8 200.1v.4M98.8 200.5l.1 .5M98.8 200.5l-.9 .1M98.9 201l.6 .7 1 .3M98.9 201h4.3M100.5 200l-1.7 .1M100.5 200h3.7v1.7M100.5 202h8.3"/>
<path d="M103.2 201l.1 .9M103.3 200.2l-.1 .8M103.3 200.2v1.7M103.3 200.2h.9M103.3 201.9h.9M104.2 201.7v.3M104.2 201.7h4.6M104.7 210.8l-1.1 2.8M108.8 201.7l.1 .6M108.8 201.9h4.1M108.9 202.3h3.8M112.9 201.9v.3"/>
<path d="M112.9 202.2l.1 2.3M112.9 202.2l-.2 .1M112.9 204.1h3.9M113 204.5h3.7M116.1 207.6h2.2M116.3 208.5l.9 1.4M116.8 204.5h63.6M116.8 200.2h64.5M116.8 204.3l-.1 .2M117.2 207.6v2.3M118 208.5l-.8 1.4M125.1 201.9l.1 1.8"/>
<path d="M125.2 203.7l.2 .6-.2 .1zM125.2 203.7l.6 6.7h-24.2M179.4 202l2 6.4M179.7 201.9l2 6.4M189.4 202l2 6.4M189.7 201.9l2 6.4M190.4 204.5h66.3M190.6 205.2h75.4M191.3 200.2h61.6M231.2 203.7l.1 .6h-.3zM231.2 203.7l-.1 6.7h22.6M231.2 201.9v1.8"/>
<path d="M231.2 202.8h31.5M235 210.8l-1.2 2.8M244.5 207.6h2.3M244.8 208.5l.9 1.4M245.7 207.6v2.3M246.5 208.5l-.8 1.4M252.9 204.3h3.8M256.7 204.3v.2M256.7 204.3h.2M256.9 204.3l-.2 .2M260.6 202.2h.3l-.1 .6zM263.8 204.6h.3l-.1 .6z"/>
<path d="M4 245.2h123v47.8M4 253.7h123M4 259.4h123M52.4 245.2v47.8M83.5 253.7v5.7M104.7 253.7v5.7M216 253h200M216 248h65M216 258h65M228.6 243v15M255.2 243v15M281 243v50"/>
<path d="M296 243v30M346 243v30M361 243v30M381 253v20M392 253v20M416 243h-200v50M4 265h123M4 270.6h123M4 276.2h123M84.9 279.3h1.3M85.5 278.6v1.3M216 278h65"/>
<path d="M216 273h200M216 263h165M216 268h65M231 263v15M256 263v15M311 273v20M393.4 260.5l9-2.5v10l-9-2.5zM4 281.8h123M4 287.4h123M83.5 287.4v5.6M84.9 280.6h1.3M104.7 287.4v5.6"/>
<path d="M267.4 287.2h1.2M267.4 286h1.2M268 285.5v1.1"/>
<circle cx="118.7" cy="59.9" r=".96"/>
<circle cx="118.7" cy="49.9" r=".95"/>
<circle cx="118.7" cy="59.9" r="1"/>
<circle cx="118.7" cy="50" r="1.01"/>
<circle cx="125.2" cy="43.6" r=".9"/>
<circle cx="135.7" cy="44.1" r="1.01"/>
<circle cx="135.7" cy="44.1" r=".83"/>
<circle cx="142" cy="44.1" r="1.12"/>
<circle cx="142" cy="44.1" r="1.16"/>
<circle cx="148.2" cy="44.1" r=".84"/>
<circle cx="148.2" cy="44.1" r=".42"/>
<circle cx="148.2" cy="44.1" r="1"/>
<circle cx="154.3" cy="44.1" r="1.16"/>
<circle cx="154.3" cy="44.1" r="1.13"/>
<circle cx="160.7" cy="44.1" r="1.01"/>
<circle cx="160.7" cy="44.1" r=".82"/>
<circle cx="214.5" cy="43.6" r=".89"/>
<circle cx="231.2" cy="43.6" r=".9"/>
<circle cx="251.1" cy="49.9" r=".94"/>
<circle cx="251.1" cy="59.9" r="1"/>
<circle cx="251.1" cy="59.9" r=".96"/>
<circle cx="251.1" cy="49.9" r="1"/>
<circle cx="125.2" cy="66.3" r=".91"/>
<circle cx="135.7" cy="65.8" r="1.01"/>
<circle cx="135.7" cy="65.8" r=".83"/>
<circle cx="142" cy="65.8" r="1.12"/>
<circle cx="142" cy="65.8" r="1.14"/>
<circle cx="148.2" cy="65.8" r=".84"/>
<circle cx="148.2" cy="65.8" r=".42"/>
<circle cx="148.2" cy="65.8" r="1"/>
<circle cx="154.3" cy="65.8" r="1.14"/>
<circle cx="154.3" cy="65.8" r="1.13"/>
<circle cx="158.5" cy="73.1" r=".98"/>
<circle cx="160.7" cy="65.8" r="1.01"/>
<circle cx="160.7" cy="65.8" r=".82"/>
<circle cx="214.5" cy="66.3" r=".9"/>
<circle cx="222.4" cy="69.1" r=".9"/>
<circle cx="222.4" cy="69.1" r=".85"/>
<circle cx="118.5" cy="111.2" r="1"/>
<circle cx="118.5" cy="111.2" r=".95"/>
<circle cx="139.8" cy="106" r=".9"/>
<circle cx="139.8" cy="106" r="1"/>
<circle cx="139.8" cy="106" r=".86"/>
<circle cx="144" cy="102.8" r=".34"/>
<circle cx="144" cy="102.8" r=".91"/>
<circle cx="144" cy="102.9" r="1"/>
<circle cx="146.8" cy="102.9" r=".87"/>
<circle cx="146.8" cy="102.9" r=".9"/>
<circle cx="149.5" cy="102.8" r=".9"/>
<circle cx="149.5" cy="102.9" r=".87"/>
<circle cx="157.2" cy="106" r=".99"/>
<circle cx="157.2" cy="106" r=".87"/>
<circle cx="157.2" cy="106" r=".91"/>
<circle cx="222.5" cy="106" r="1"/>
<circle cx="222.5" cy="106" r=".91"/>
<circle cx="222.6" cy="106" r=".87"/>
<circle cx="229.9" cy="106" r=".99"/>
<circle cx="229.9" cy="106" r=".87"/>
<circle cx="229.9" cy="106" r=".91"/>
<circle cx="251.2" cy="111.2" r=".99"/>
<circle cx="251.2" cy="111.2" r=".96"/>
<circle cx="334.2" cy="115.5" r="1.32"/>
<circle cx="334.2" cy="115.5" r="1.5"/>
<circle cx="334.2" cy="115.5" r="1.14"/>
<circle cx="334.2" cy="115.5" r="1.17"/>
<circle cx="356.2" cy="115.5" r="1.33"/>
<circle cx="356.2" cy="115.5" r="1.17"/>
<circle cx="356.2" cy="115.5" r="1.13"/>
<circle cx="356.2" cy="115.5" r="1.5"/>
<circle cx="334.2" cy="123" r="1.49"/>
<circle cx="334.2" cy="123" r="1.32"/>
<circle cx="334.2" cy="123" r="1.14"/>
<circle cx="334.2" cy="123" r="1.17"/>
<circle cx="336.2" cy="134.6" r=".99"/>
<circle cx="336.2" cy="134.6" r=".93"/>
<circle cx="337" cy="131.9" r=".96"/>
<circle cx="339.8" cy="131.4" r=".92"/>
<circle cx="350.8" cy="131.1" r=".91"/>
<circle cx="353.5" cy="131.9" r=".96"/>
<circle cx="354" cy="134.8" r=".92"/>
<circle cx="356.2" cy="123" r="1.33"/>
<circle cx="356.2" cy="123" r="1.13"/>
<circle cx="356.2" cy="123" r="1.49"/>
<circle cx="336.4" cy="145.6" r=".91"/>
<circle cx="337" cy="148.4" r=".97"/>
<circle cx="345.2" cy="140.2" r="8.8"/>
<circle cx="350.6" cy="149" r=".91"/>
<circle cx="353.5" cy="148.4" r=".97"/>
<circle cx="354.2" cy="145.7" r=".91"/>
<circle cx="139.7" cy="177.4" r=".42"/>
<circle cx="147.3" cy="177.4" r=".39"/>
<circle cx="149.7" cy="177.4" r=".41"/>
<circle cx="157.3" cy="177.4" r=".42"/>
<circle cx="222.4" cy="177.4" r=".4"/>
<circle cx="230" cy="177.4" r=".42"/>
<circle cx="125.2" cy="191.5" r=".84"/>
<circle cx="125.2" cy="180.2" r=".91"/>
<circle cx="136.8" cy="189.8" r=".99"/>
<circle cx="158.5" cy="191.5" r=".84"/>
<circle cx="158.5" cy="180.2" r=".91"/>
<circle cx="214.5" cy="180.2" r=".9"/>
<circle cx="230.9" cy="191.5" r="2.42"/>
<circle cx="231.2" cy="180.2" r=".91"/>
<circle cx="104.1" cy="212.2" r="1"/>
<circle cx="125.2" cy="202.8" r=".91"/>
<circle cx="158.5" cy="202.8" r=".91"/>
<circle cx="214.5" cy="202.8" r=".9"/>
<circle cx="231.2" cy="202.8" r=".91"/>
<circle cx="234.4" cy="212.2" r=".99"/>
</g>
<path d="M412.4 262.3a2.5 2.5 0 0 0-4.1-1.1 2.5 2.5 0 0 0 1 4.2 2.5 2.5 0 0 0 3.2-2.9l-.1-.2" fill="none" stroke="#000" stroke-width=".3" stroke-dasharray="30.5 1.3 1.3 1.3" stroke-dashoffset="24.5" stroke-linecap="butt"/>
<path d="M414.8 261.5a5 5 0 0 0-8.3-2 5 5 0 0 0 2.2 8.3 5 5 0 0 0 6.2-6l-.1-.3" fill="none" stroke="#000" stroke-width=".3" stroke-dasharray="30.5 1.3 1.3 1.3" stroke-dashoffset="16.7" stroke-linecap="butt"/>
<g fill="none" stroke="#000" stroke-width=".3" stroke-dasharray="6.3 1.3 1.3 1.3 5.1">
<path d="M181.6 38.1l2 6.4M191.6 38.1l2 6.4M183.6 44.5l-4 4M193.6 44.5l-4 4M179.6 65.3l2 6.5M183.6 61.3l-4 4M189.6 65.3l2 6.5M193.6 61.3l-4 4M181.6 101.2l2 4.9M183.6 106.1l-4 4M183.6 119.9l-4 4M191.6 101.2l2 4.9"/>
<path d="M193.6 106.1l-4 4M193.6 119.9l-4 4M179.6 123.9l2 4.9M189.6 123.9l2 4.9M181.6 174.6l2 6.5M191.6 174.6l2 6.5M183.6 181.1l-4 4M183.6 197.9l-4 4M193.6 181.1l-4 4M193.6 197.9l-4 4M179.6 201.9l2 6.4M189.6 201.9l2 6.4"/>
</g>
<path d="M179.6 48.5l4 12.8M189.6 48.5l4 12.8M179.6 185.1l4 12.8M189.6 185.1l4 12.8" fill="none" stroke="#000" stroke-width=".3" stroke-dasharray="6.3 1.3 1.3 1.3 5.1" stroke-dashoffset="4.1"/>
<path d="M179.6 110.1l4 9.8M189.6 110.1l4 9.8" fill="none" stroke="#000" stroke-width=".3" stroke-dasharray="6.3 1.3 1.3 1.3 5.1" stroke-dashoffset="5.5"/>
<path d="M345.2 125.6v-12.7M403.4 263l12.6-.1" fill="none" stroke="#000" stroke-width=".3" stroke-dasharray="30.5 1.3 1.3 1.3" stroke-dashoffset="26.1"/>
<path d="M230.4 191.5h-.8M231.2 192.3v.9M231.2 190.7v-.9M232.1 191.5h.8" fill="none" stroke="#000" stroke-width=".3" stroke-dasharray="30.5 1.3 1.3 1.3"/>
<path d="M410 255.7v14.9" fill="none" stroke="#000" stroke-width=".3" stroke-dasharray="30.5 1.3 1.3 1.3" stroke-dashoffset="25"/>
<path d="M216 248v5" fill="none" stroke="#000" stroke-width=".3" stroke-dasharray="30.5 1.3 1.3 1.3" stroke-dashoffset="29.9"/>
<path d="M122.4 65.8v-21.7M148.2 65.8v-21.7M220.9 65.8v-21.7M246.7 65.8v-21.7" fill="none" stroke="#f00" stroke-width=".3" stroke-dasharray="30.5 1.3 1.3 1.3" stroke-dashoffset="21.6"/>
<g fill="#000">
<path d="M331 123.9l.6 .1-.6 .2z"/>
<path d="M147.6 31.1l.6 .2-.6 .1zM97.2 31.3l.6-.2v.3zM256.3 35.3l.6 .1-.6 .2zM246.7 35.4l.6-.1v.3zM220.3 31.1l.6 .2-.6 .1zM148.2 31.3l.6-.2v.3zM256.3 172.7l.6 .2-.6 .1zM231.2 172.9l.6-.2v.3zM344.1 181.6l.6 .2-.6 .2zM342.7 181.8l.6-.2v.4z"/>
<path d="M168 44.1l.2 .6h-.3zM167.9 65.2h.3l-.2 .6z"/>
<path d="M97.2 96.6l.6-.1v.3zM256.3 96.5l.6 .1-.6 .2zM135.7 39.1l.6-.2v.3zM160.1 38.9l.6 .2-.6 .1zM125.7 35.4l.6-.1v.3zM170.1 35.3l.6 .1-.6 .2zM135.7 66.6l-.2 .6h.3zM148.2 66.6l-.2 .6h.3zM97.2 35.4l.6-.1v.3zM121.7 35.3l.6 .1-.6 .2zM125.2 203.7v.7l.2-.1zM231.2 203.7l-.2 .6h.3zM126 191.5l.6 .2v-.4zM97.2 172.9l.6-.2v.3zM124.6 172.7l.6 .2-.6 .1z"/>
<path d="M331.8 94.8l.6-.1v.3zM358.1 94.7l.6 .1-.6 .2z"/>
<path d="M94.4 101l.1 .6h-.3zM94.2 149.8h.3l-.1 .6z"/>
<path d="M345.2 128.1l.6-.2v.3zM358.3 127.9l.6 .2-.6 .1z"/>
<path d="M344.6 127.9l.6 .2-.6 .1zM331.6 128.1l.6-.2v.3z"/>
<path d="M368.7 125.1h.3l-.1 .6zM368.9 99.7l.1 .6h-.3z"/>
<path d="M125.2 172.9l.6-.2v.3zM157.9 172.7l.6 .2-.6 .1z"/>
<path d="M158.5 172.9l.6-.2v.3zM214 172.7l.6 .2-.6 .1z"/>
<path d="M214.6 172.9l.6-.2v.3zM230.6 172.7l.6 .2-.6 .1z"/>
<path d="M260.8 180.2l.1 .6h-.3zM260.6 202.2h.3l-.1 .6zM264 177.8l.1 .6h-.3zM263.8 204.6h.3l-.1 .6zM338.7 183.4l.2 .6h-.3zM338.6 187.8h.3l-.2 .6z"/>
</g>
<g font-size="6.3">
<text x="282.1" y="250.3">名称</text>
<text x="347.1" y="250.3">图号</text>
<text x="282.1" y="260.3">材质</text>
<text x="347.1" y="260.3">质量</text>
<text x="383.3" y="262.1">视</text>
<text x="383.3" y="269.9">图</text>
<text x="282.1" y="270.3">版次</text>
<text x="347.1" y="270.3">比例</text>
</g>
<g font-size="4.2">
<text x="4.8" y="237.6">注意：1.行走平行度（正面+侧面），450行程内，≤±0.03mm，1000行程内，≤±0.05mm。</text>
<text x="12.2" y="243.3">2.本体形变，450行程内，≤±0.03mm，1000行程内，≤±0.05mm。</text>
<text x="18.6" y="251.3">型号/规格</text>
<text x="70.6" y="251.3">GTH8-750-BM-M20-C4</text>
<text x="301.9" y="249.5">GTH8-750-BM-M20-C4</text>
<text x="14.4" y="258.3">螺杆型号/规格</text>
<text x="19.7" y="263.9">有效行程</text>
<text x="63.7" y="258.3">1605</text>
<text x="86.5" y="263.9">750</text>
<text x="89.9" y="258.3">1610</text>
<text x="111.7" y="258.3">1620</text>
<text x="19.7" y="269.5">精度等级</text>
<text x="87.6" y="269.5">C7</text>
<text x="259" y="267">2022/9/23</text>
<text x="19.7" y="275.2">马达容量</text>
<text x="70.6" y="275.2">200/400W（无刹车）</text>
<text x="15.4" y="280.8">重复定位精度</text>
<text x="86.7" y="280.8">0.02</text>
<text x="9.1" y="286.4">感应开关方式及数量</text>
<text x="72.7" y="286.4">外挂型三只（C4）</text>
<text x="15.5" y="292">建议最快速度</text>
<text x="60.5" y="292">250MM/S</text>
<text x="86.7" y="292">500MM/S</text>
<text x="106.4" y="292">1000MMM/S</text>
</g>
<g font-size="4.1">
<text x="360.9" y="182.7">I</text>
<text x="356.8" y="187.9">1 : 1</text>
<text x="234.4" y="193">I</text>
</g>
<g font-size="3.5">
<text x="104.2" y="32.5">153 滑台原点位置</text>
<text x="183.6" y="32.5">750 有效行程</text>
<text x="60.9" y="36.7">75.50 滑台极限位置 1</text>
<text x="150.1" y="36.7">135</text>
<text x="151" y="40.3">75</text>
<text x="258.7" y="36.7">30.50 滑台极限位置 1</text>
<text x="169.3" y="56.3" transform="rotate(-90 169.3 56.3)">65</text>
<text x="114.7" y="74.4">4 x M6 贯穿</text>
<text x="149.8" y="74.4">2 x</text>
<text x="161.5" y="74.4">5</text>
<text x="169.9" y="74.4">8</text>
<text x="169.3" y="97.9">1011</text>
<text x="340.7" y="96.1">80.80</text>
<text x="370.2" y="115.1" transform="rotate(-90 370.2 115.1)">78</text>
<text x="316.3" y="123.4">基准面</text>
<text x="95.7" y="127.9" transform="rotate(-90 95.7 127.9)">148</text>
<text x="320.6" y="129.3">40.70</text>
<text x="362.7" y="129.3">41</text>
<text x="108.3" y="174.1">84</text>
<text x="136.4" y="174.1">100</text>
<text x="171.8" y="174.1">700</text>
<text x="220.4" y="174.1">50</text>
<text x="241.4" y="174.1">77</text>
<text x="347.7" y="183.1">2</text>
<text x="128" y="191">2 x</text>
<text x="139.5" y="191">5 H7</text>
<text x="153.4" y="191">4</text>
<text x="262" y="192.8" transform="rotate(-90 262 192.8)">68</text>
<text x="265.3" y="192.8" transform="rotate(-90 265.3 192.8)">82</text>
<text x="338.3" y="201" transform="rotate(-90 338.3 201)">+0.012</text>
<text x="341.8" y="199.2" transform="rotate(-90 341.8 199.2)">0</text>
<text x="101.6" y="209.9">16 x M6</text>
<text x="120" y="209.9">15</text>
<text x="233.6" y="209.9">4 x M6</text>
<text x="248.5" y="209.9">15</text>
<text x="341.8" y="204.5" transform="rotate(-90 341.8 204.5)">5</text>
<text x="106.9" y="213.5">5.40 贯穿</text>
<text x="237.1" y="213.5">5.40 贯穿</text>
<text x="221.4" y="246.8">1</text>
<text x="221.4" y="251.8">2</text>
<text x="218.8" y="256.8">序号</text>
<text x="232.2" y="256.8">修 订 版 次</text>
<text x="257.5" y="256.8">设计变更编号</text>
<text x="228.2" y="261.8">设</text>
<text x="240.1" y="261.8">计</text>
<text x="252" y="261.8">变</text>
<text x="263.9" y="261.8">更</text>
<text x="219.1" y="266.7">设 计</text>
<text x="368.3" y="269.3">1:3</text>
<text x="219.1" y="271.7">校 核</text>
<text x="219.1" y="276.7">批 准</text>
<text x="222.9" y="282.7">技术要求：</text>
<text x="231.8" y="287.3">1、未标注公差全部 0.1</text>
<text x="231.7" y="291.8">2、未标注倒角全部C0.3</text>
</g>
</svg>
